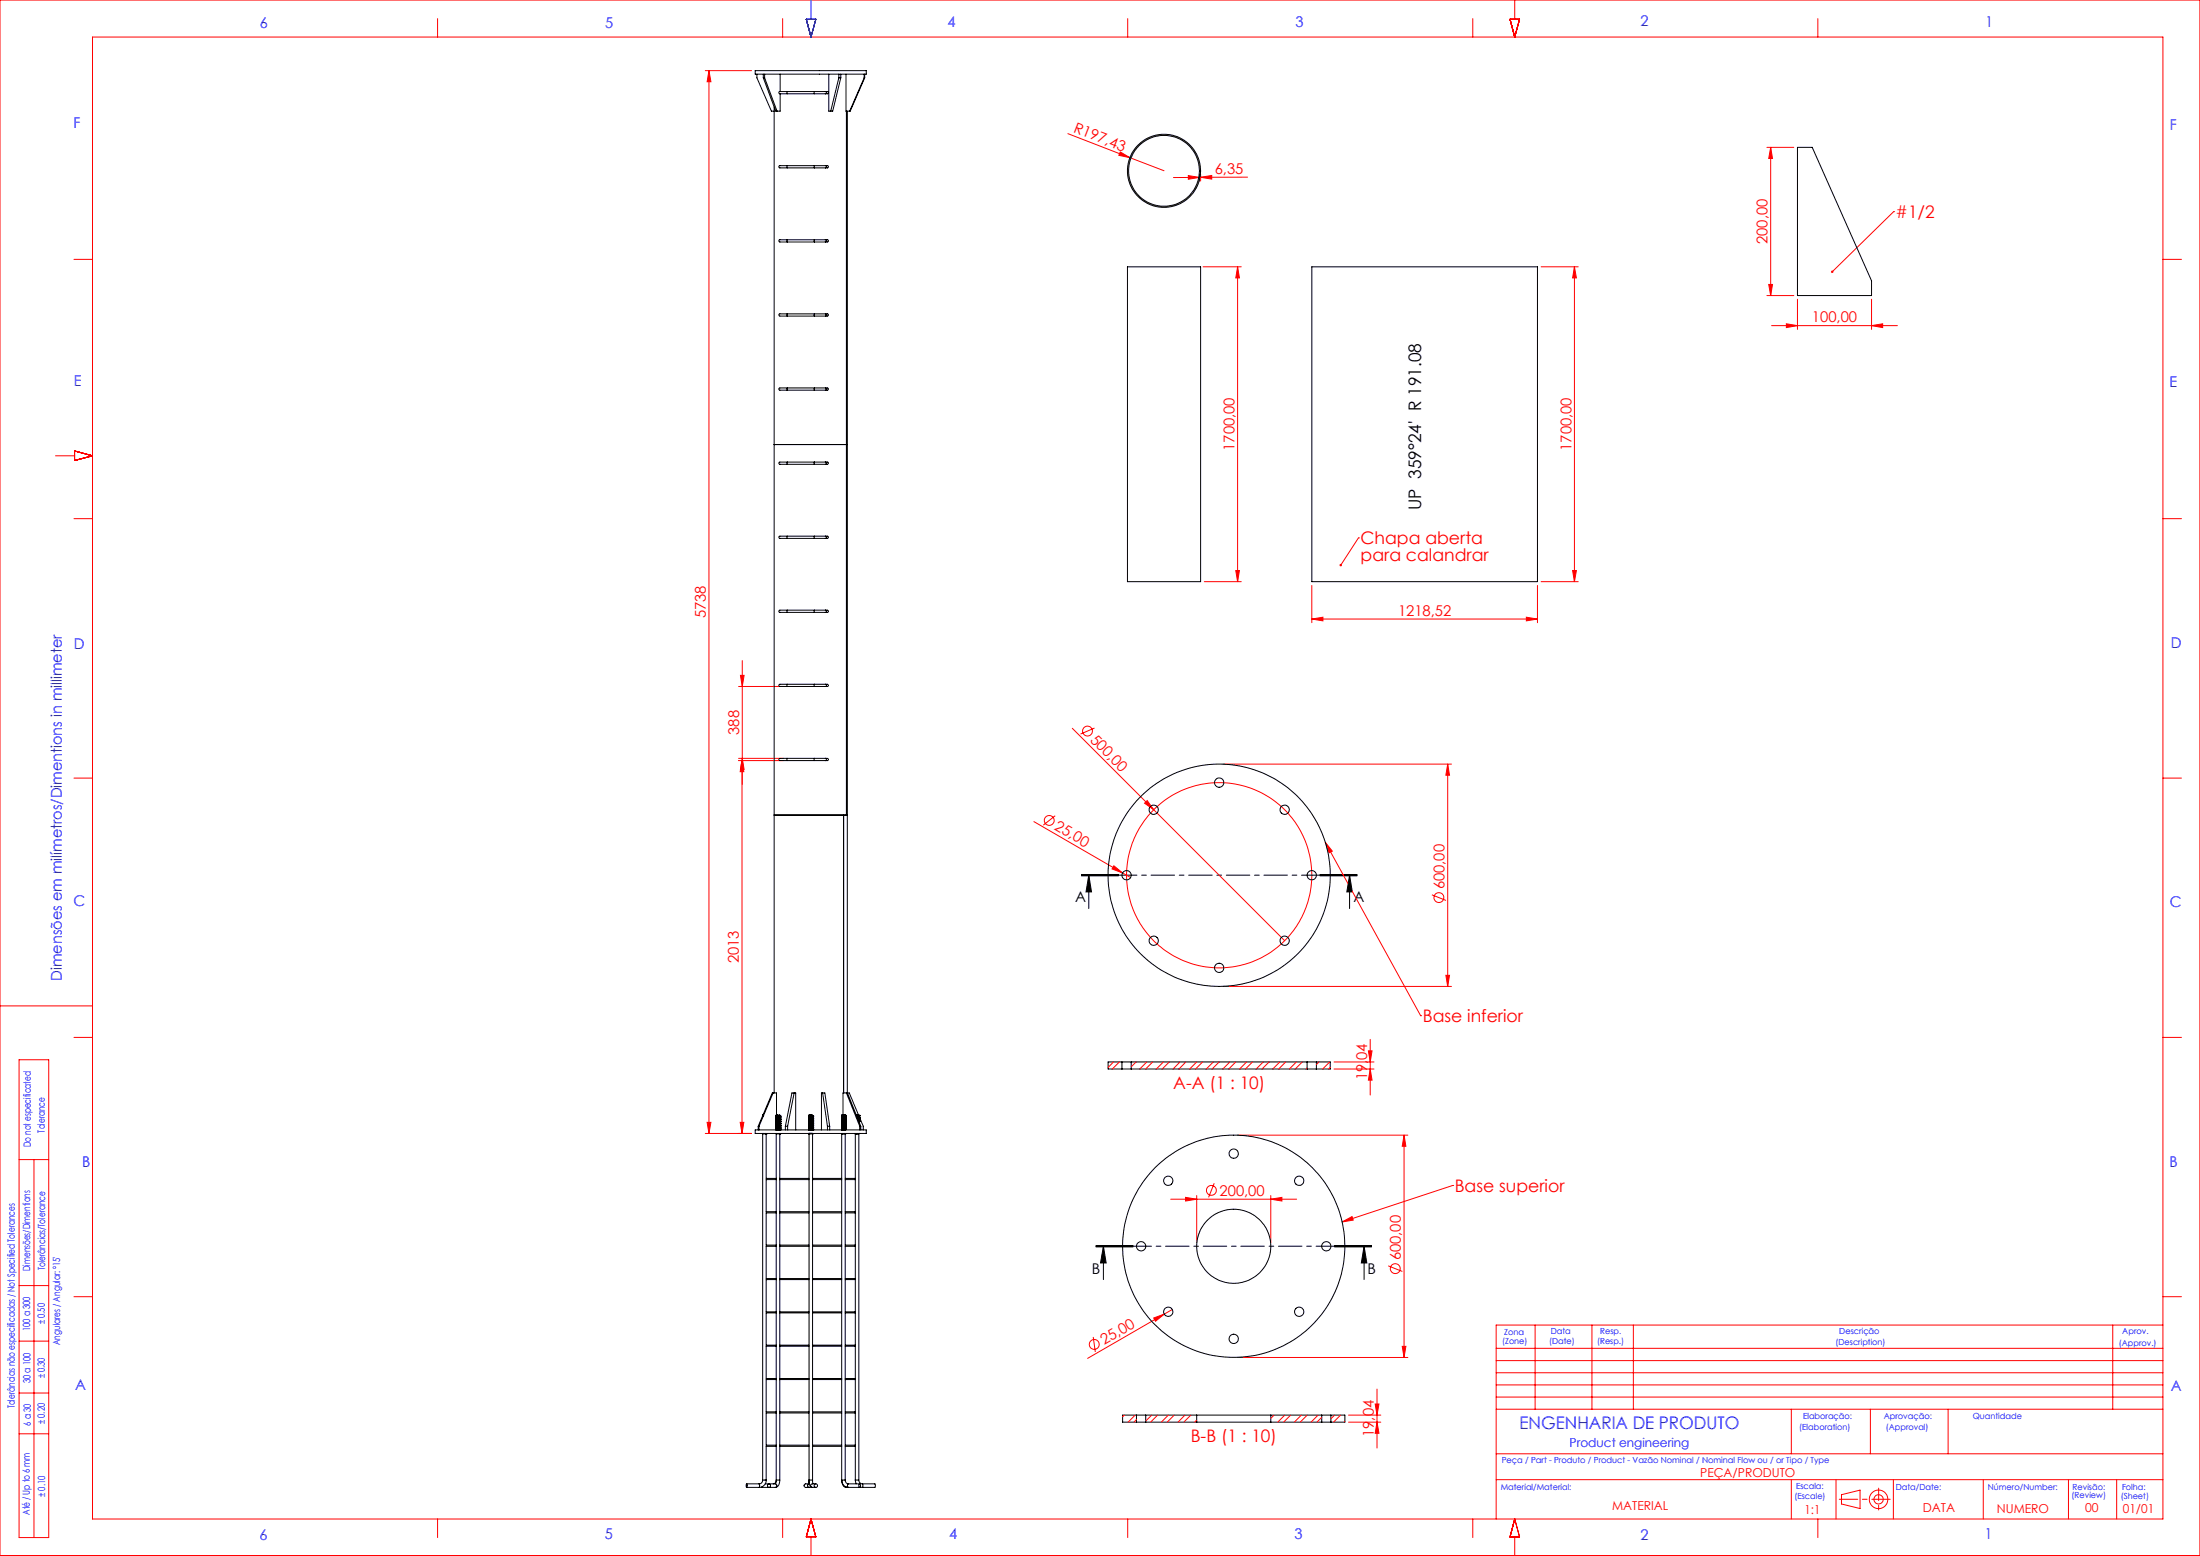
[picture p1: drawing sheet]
<svg xmlns="http://www.w3.org/2000/svg" width="594mm" height="420mm" viewBox="0 0 594 420" stroke-linecap="round" stroke-linejoin="round" font-family="sans-serif">
<g fill="none" stroke="#f00" stroke-width=".27">
<path d="M0 0h594v420h-594zM25 10h559v400h-559zM118.1 5v5M190.4 19.1h12.5M191.4 19.1v286.8M191.4 19.1l.5 3h-1zM211.3 5v5M304.5 5v5M397.7 5v5M407.7 5.2h2.6l-1.3 4.8zM409 0v5.2M490.8 5v5"/>
<path d="M288.3 36.1l16.8 6.5M477.1 39.8h7.2M478.1 39.8l.5 3h-1zM478.1 39.8v40M302.5 41l2.6 1.6-3-.7zM305.1 42.6l9.2 3.5M320.9 47.4l2.9 .5-2.9 .5zM323.8 47v1.9M323.8 47.9h-7M324.2 47.9l3-.5v.9zM324.2 47v1.9M324.2 47.9h-.4"/>
<path d="M336.8 47.8l-12.6 .1M511.3 57.1h.1M511.3 57.1l-16.6 16.3M20 70h5M324.8 72h10.3M334.2 72v85M334.2 72l.4 3h-.9zM416.1 72h10M425.1 72l.5 3h-1zM425.1 72v85M477.1 79.8h7.2M477.6 76.8h1l-.5 3z"/>
<path d="M584 70h5M478.3 87.9h34M482.3 87.4l3 .5-3 .5zM485.3 80.8v8.1M505.3 87.9l3-.5v1zM505.3 80.8v8.1M15 123h5.1M20 140h5M20.1 121.7l4.9 1.3-4.9 1.3zM584 140h5M325.2 157h9.9M333.7 154h.9l-.4 3z"/>
<path d="M354.2 158v10.1M366.8 145.2h.1M366.8 145.2l-4.8 7.3M415.1 158v10.1M416.1 157h10M424.6 154h1l-.5 3zM200.4 178.3v33.4M354.2 167.1l3-.5v1zM354.2 167.1h60.9M412.1 166.6l3 .5-3 .5zM199.4 185.3h12.2M199.9 182.3h1l-.5 3z"/>
<path d="M289.5 196.6l22 22M295.5 196.5l-3.8 1.6M20 210h5M199.4 205.3h12.2M199.4 204.7h12.2M200.3 205.3v100.6M200.3 205.3l.5 3h-1zM200.4 204.7l.5 3h-1zM309 216.8l.7-.7 1.8 2.5zM311.5 218.6l35.4 35.3M330.2 206.3h61.7M390.9 206.3v60"/>
<path d="M390.9 206.3l.5 3h-1zM584 210h5M279.2 221.8l23.9 13.8M284.9 220.2l-3.2 2.5M300.7 233.7l2.4 1.9-2.9-1.1zM303.1 235.6l2.2 1.3M357.8 227.3l25.8 46.9M357.8 227.3l1.9 2.4-.9 .5zM386.6 241.5l3.8 1.5M0 271.5h25M330.2 266.3h61.7M383.6 274.2h.1"/>
<path d="M390.4 263.3h1l-.5 3zM5.2 286h8v129h-8zM20 280h5M360.2 286.6h10.8M360.2 288.6h10.8M369.5 283.7h1l-.5 2.9zM370 288.6l.5 3h-1zM370 280.5v15.1M584 280h5M5.2 313h8M9.2 313v102M190.4 305.9h12.5"/>
<path d="M190.9 302.9h1l-.5 3zM199.8 302.9h1l-.5 3zM327.8 319.4l-1.5 3.8M334.1 306.4h46M379.1 306.4v60M379.1 306.4l.5 3h-1zM392.2 320h.1M392.2 320l-29.8 9.8M316.1 323.7h34M320.1 323.2l3 .5-3 .5zM323.1 322.7v12.7M343.1 323.7l3-.5v1z"/>
<path d="M343.1 322.7v12.7M362.4 329.8l2.7-1.4 .3 .9zM5.2 347h8M20 350h5M311.5 355.8l2.9-1.1-2.4 1.9zM314.4 354.7l-20.7 12M316.5 353.5l-2.1 1.2M374.8 341.7l3.8 1.5M414.5 357.7v22.7M429.8 357.7v22.7M441 357.7v22.7M570.4 357.7v22.7"/>
<path d="M584 350h5M584 357.7h-180v52.3M5.2 376h8M5.2 362h8M295.2 360.9l.5 4M334.1 366.4h46M371.3 379h1l-.5 3zM371.8 374.9v16M378.6 363.4h1l-.5 3zM404 363.9h180M404 367.3h180M404 370.5h180"/>
<path d="M404 373.8h180M404 377.1h180M5.2 387h8M364.1 382h8.7M364.1 383.9h8.7M371.8 383.9l.5 3h-1zM404 399.4h180M404 392.4h180M404 380.4h180M483.7 399.4v10.6M483.7 380.4v12M495.7 399.4v10.6"/>
<path d="M505 380.4v12M511.2 399.4v10.6M526 380.4v12M535.5 399.4v10.6M558.5 399.4v10.6M571.5 399.4v10.6M118.1 410v5M211.3 410v5M219 410l1.3 4.8h-2.6zM219 414.8v5.2M304.5 410v5M397.7 410v5"/>
<path d="M409 410l1.3 4.8h-2.6zM409 414.8v5.2M490.8 410v5M497.2 403.5l5-1.3v5l-5-1.2z"/>
<circle cx="293.6" cy="197.3" r="1.33"/>
<circle cx="283.3" cy="221.4" r="1.33"/>
<circle cx="329.2" cy="236.3" r="25"/>
<circle cx="388.5" cy="242.3" r="1.32"/>
<circle cx="327.1" cy="321.3" r="1.33"/>
<circle cx="376.7" cy="342.4" r="1.34"/>
<circle cx="295.5" cy="362.9" r="1.34"/>
<circle cx="507.2" cy="404.7" r="1.26"/>
<circle cx="507.2" cy="404.7" r="2.51"/>
</g>
<path d="M507.2 401.7v6" fill="none" stroke="#f00" stroke-width=".27" stroke-dasharray="6.3 1.3 1.3 1.3" stroke-dashoffset="3"/>
<path d="M496.6 404.7h13.8" fill="none" stroke="#f00" stroke-width=".27" stroke-dasharray="6.3 1.3 1.3 1.3" stroke-dashoffset="1.4"/>
<path d="M217.7 5.2h2.6l-1.3 4.8zM219 0v5.2" fill="none" stroke="#00f" stroke-width=".27"/>
<g fill="none" stroke="#000" stroke-width=".27">
<path d="M292 236.4h10zM292 236.2h10M292 236.1h10M294 236.2l.7 4.6h-1.5zM294 236.2v9M356.4 236.2h10M356.4 236.1h10M356.4 236.4h10M364.4 236.2l.7 4.6h-1.5zM364.4 236.2v9M295.9 336.4h10M295.9 336.2h10"/>
<path d="M295.9 336.6h10M297.9 336.4l.8 4.5h-1.6zM297.9 336.4v9M360.3 336.4h10M360.3 336.2h10M360.3 336.6h10M368.3 336.4l.7 4.5h-1.4zM368.3 336.4v9"/>
</g>
<path d="M366.4 236.2h-74.4M370.3 336.4h-74.4" fill="none" stroke="#000" stroke-width=".27" stroke-dasharray="6.3 1.3 1.3 1.3" stroke-dashoffset="1.5"/>
<g fill="#000">
<path d="M364.4 236.2l.7 4.6h-1.5zM294 236.2l.7 4.6h-1.5z"/>
<path d="M368.3 336.4l.7 4.5h-1.4zM297.9 336.4l.8 4.5h-1.6z"/>
</g>
<g fill="#f00">
<path d="M309 216.8l.7-.7 1.8 2.5z"/>
<path d="M300.7 233.7l2.4 1.9-2.9-1.1z"/>
<path d="M302.5 41l2.6 1.6-3-.7z"/>
<path d="M311.5 355.8l2.9-1.1-2.4 1.9z"/>
<path d="M199.8 302.9h1l-.5 3zM200.3 205.3l.5 3h-1zM190.9 302.9h1l-.5 3zM191.4 19.1l.5 3h-1z"/>
<path d="M199.9 182.3h1l-.5 3zM200.4 204.7l.5 3h-1zM369.5 283.7h1l-.5 2.9zM370 288.6l.5 3h-1zM371.3 379h1l-.5 3zM371.8 383.9l.5 3h-1z"/>
<path d="M361.7 152.4l.1 .4 .2-.3-.2 .3a.34 .34 0 0 0 .5-.1 .34 .34 0 0 0-.1-.5 .34 .34 0 0 0-.5 .2zM357.8 227.3l1.9 2.4-.9 .5zM362.4 329.8l2.7-1.4 .3 .9zM494.5 73.1v.5l.2-.2-.2 .2a.33 .33 0 0 0 .4 0 .33 .33 0 0 0 0-.5 .33 .33 0 0 0-.4 0z"/>
<path d="M320.1 323.2l3 .5-3 .5zM343.1 323.7l3-.5v1z"/>
<path d="M482.3 87.4l3 .5-3 .5zM505.3 87.9l3-.5v1z"/>
<path d="M320.9 47.4l2.9 .5-2.9 .5zM324.2 47.9l3-.5v.9z"/>
<path d="M424.6 154h1l-.5 3zM425.1 72l.5 3h-1z"/>
<path d="M477.6 76.8h1l-.5 3zM478.1 39.8l.5 3h-1z"/>
<path d="M334.2 72l.4 3h-.9zM333.7 154h.9l-.4 3zM390.9 206.3l.5 3h-1zM390.4 263.3h1l-.5 3zM379.1 306.4l.5 3h-1zM378.6 363.4h1l-.5 3z"/>
<path d="M354.2 167.1l3-.5v1zM412.1 166.6l3 .5-3 .5z"/>
</g>
<g fill="none" stroke="#000" stroke-width=".27">
<path d="M203.9 19.1h30v.9h-30zM204.4 20v1l3.9 9h.7M206.1 21h.3M206.1 21l3.3 9h1.2v-4.7M206.1 20v1M206.4 21l3.4 9M206.4 20v1M209 28.9v266.1M210.6 20v4.7M212.5 24.7h-.9a.96 .96 0 0 0-1.3 .4l.2 .2h2M212.5 24.7v.6M212.5 24.7h7.4"/>
<path d="M212.5 25.3h7.4M219.9 25.3h2.9M219.9 24.7h2.9M219.9 24.7v.6M222.8 24.7h.6l.3 .3-.3 .3h-.6M222.8 24.7l.3 .2v.2l-.3 .2M223.8 20v10h1l2.2-9M226.5 21h.5M226.5 20v1M226.5 21l-2.2 9M227 20v1M228.4 20v10h1.2l3.9-9"/>
<path d="M228.5 30v190M228.8 30v265M233.3 21h.2M233.3 20v1M233.3 21l-3.9 9M233.5 20v1M306.8 39.6a9.9 9.9 0 0 1 10.9-2.8 9.9 9.9 0 0 1 6.5 9.3h-.4a9.6 9.6 0 0 0-13.6-8.7 9.6 9.6 0 0 0-1.9 16.1 9.6 9.6 0 0 0 15.3-5.3l.2-2h.4a9.9 9.9 0 0 1-13.4 9.1 9.9 9.9 0 0 1-4-15.7zM485.3 39.8h4l16 36v4h-20zM212.5 44.7h-.9a.96 .96 0 0 0-1.3 .4l.2 .2h2M212.5 44.7v.6M212.5 44.7h7.4M212.5 45.3h7.4"/>
<path d="M219.9 45.3h2.9M219.9 44.7h2.9M219.9 44.7v.6M222.8 44.7h.6l.3 .3-.3 .3h-.6M222.8 44.7l.3 .2v.2l-.3 .2M212.5 64.7h-.9a.96 .96 0 0 0-1.3 .4l.2 .2h2M212.5 64.7v.6M212.5 64.7h7.4M212.5 65.3h7.4M219.9 65.3h2.9M219.9 64.7h2.9M219.9 64.7v.6"/>
<path d="M222.8 64.7h.6l.3 .3-.3 .3h-.6M222.8 64.7l.3 .2-.3 .4M304.4 72h19.8v85h-19.8zM354.2 72h60.9v85h-60.9zM212.5 84.7h-.9a1.01 1.01 0 0 0-1.3 .4 2.98 2.98 0 0 0 2.2 .2M212.5 84.7v.6M212.5 84.7h7.4M212.5 85.3h7.4M219.9 85.3h2.9M219.9 84.7h2.9M219.9 84.7v.6M222.8 84.7h.6l.3 .3-.2 .3h-.7"/>
<path d="M222.8 84.7l.3 .2-.3 .4M209 120h19.5M212.5 104.7h-.9a1.01 1.01 0 0 0-1.3 .4 2.98 2.98 0 0 0 2.2 .2M212.5 104.7v.6M212.5 104.7h7.4M212.5 105.3h7.4M219.9 105.3h2.9M219.9 104.7h2.9M219.9 104.7v.6M222.8 104.7h.6l.3 .3-.2 .3h-.7M222.8 104.7l.3 .2-.3 .4M228.5 120h.1"/>
<path d="M228.6 120h.2M212.5 124.7h-.9a1.01 1.01 0 0 0-1.3 .4 2.98 2.98 0 0 0 2.2 .2M212.5 124.7v.6M212.5 124.7h7.4M212.5 125.3h7.4M219.9 125.3h2.9M219.9 124.7h2.9M219.9 124.7v.6M222.8 124.7h.6l.3 .3-.3 .3h-.6M222.8 124.7l.3 .2-.3 .4M212.5 144.7h-.9a1.01 1.01 0 0 0-1.3 .4 2.98 2.98 0 0 0 2.2 .2M212.5 144.7v.6"/>
<path d="M212.5 144.7h7.4M212.5 145.3h7.4M219.9 145.3h2.9M219.9 144.7h2.9M219.9 144.7v.6M222.8 144.7h.6l.3 .3-.3 .3h-.6M222.8 144.7l.3 .2-.3 .4M212.5 164.7h-.7a1.26 1.26 0 0 0-1.5 .3 1.52 1.52 0 0 0 1.6 .3h.6M212.5 164.7v.6M212.5 164.7h7.4M212.5 165.3h7.4M219.9 165.3h2.9"/>
<path d="M219.9 164.7h2.9M219.9 164.7v.6M222.8 164.7h.6l.3 .3-.3 .3h-.6M222.8 164.7l.3 .2v.3l-.3 .1M212.5 184.7h-.7a1.26 1.26 0 0 0-1.5 .3 1.52 1.52 0 0 0 1.6 .3h.6M212.5 184.7v.6M212.5 184.7h7.4M212.5 185.3h7.4M219.9 185.3h2.9M219.9 184.7h2.9M219.9 184.7v.6M222.8 184.7h.6l.3 .3-.3 .3h-.6"/>
<path d="M222.8 184.7l.3 .2v.3l-.3 .1M212.5 204.7h-.7a1.26 1.26 0 0 0-1.5 .3 1.52 1.52 0 0 0 1.6 .3h.6M212.5 204.7v.6M212.5 204.7h7.4M212.5 205.3h7.4M219.9 205.3h2.9M219.9 204.7h2.9M219.9 204.7v.6M222.8 204.7h.7l.2 .3-.3 .3h-.6M222.8 204.7l.3 .2v.3l-.3 .1M228.5 220h-19.5h18.8v75M228.6 220h.2h-1v75"/>
<path d="M208.7 295l-3.8 9M214.4 295l-1.7 9M222.1 295l1.3 9M228.5 295l3.6 9M228.8 295l3.6 9M302.9 288.6h2.5M302.9 286.6h2.5M302.9 286.6v2M302.9 286.6h-3.7v2h3.7M305.4 286.6v2M305.4 288.6h47.5M305.4 286.6h47.5"/>
<path d="M352.9 288.6h2.5M352.9 286.6h2.5M352.9 286.6v2M355.4 286.6h3.8v2h-3.8M355.4 286.6v2M203.9 305h30v.9h-30zM204.7 304h.2M204.7 304v1M204.9 304v1M205.9 301.1h.1M205.9 301.2h.1M205.9 306h.1"/>
<path d="M205.9 301h.1M205.9 301l.1 .1M205.9 305.9h.1M205.9 306v93.5M206 301l-.1 .1M206 301v.1M206 301h.1M206.7 305.9l-.8 .1M206.8 306h.1M206.9 306h-1M206.9 318.1h.1M206.9 318.4h.1"/>
<path d="M206.9 306v12.1M206.9 318.4v8.7M206.9 318.4h2.7M206.9 318.1h2.7M206.9 305.9l-1 .1M206.9 306h.1M206.9 305.9v.1M209.5 301.1h.1M209.5 301.2h.1M209.5 301.4h.1M209.5 301.5h.1M209.5 301.6h.1"/>
<path d="M209.5 301.7h.1M209.5 301.8h.1M209.5 302h.1M209.5 302.1h.1M209.5 302.2h.1M209.5 302.3h.1M209.5 302.4h.1M209.5 302.6h.1M209.5 302.7h.1M209.5 302.8h.1M209.5 302.9h.1M209.5 303.2h.1"/>
<path d="M209.5 303.3h.1M209.5 303.4h.1M209.5 303.5h.1M209.5 303.7h.1M209.5 303.8h.1M209.5 303.9h.1M209.5 304h.1M209.5 304.1h.1M209.5 304.3h.1M209.5 304.4h.1M209.5 304.5h.1M209.5 304.6h.1"/>
<path d="M209.5 304.7h.1M209.5 304.9h.1M209.5 305h.1M209.5 301h.1M209.5 301.3h.1M209.5 301.9h.1M209.5 302.5h.1M209.5 303h.1M209.5 303.1h.1M209.5 303.6h.1M209.5 304.2h.1M209.5 304.8h.1"/>
<path d="M209.5 306h.1M209.5 301.4l.1 .1M209.5 302l.1 .1M209.5 302.6l.1 .1M209.5 303.2l.1 .1M209.5 303.8l.1 .1M209.5 304.4l.1 .1M209.5 301h.3M209.5 303v.1M209.5 301.6l.1 .1M209.5 302.2l.1 .1M209.5 302.8l.1 .1"/>
<path d="M209.5 303.4l.1 .1M209.5 304l.1 .1M209.5 304.6l.1 .1M209.5 301l.1 .1M209.6 301.3l-.1 .1M209.6 301.4h-.1M209.6 301.5h-.1M209.6 301.5l-.1 .1M209.6 301.6h-.1M209.6 301.9l-.1 .1M209.6 302h-.1M209.6 302.1h-.1"/>
<path d="M209.6 302.1l-.1 .1M209.6 302.2h-.1M209.6 302.5l-.1 .1M209.6 302.6h-.1M209.6 302.7h-.1M209.6 302.7l-.1 .1M209.6 302.8h-.1M209.6 303.1l-.1 .1M209.6 303.2h-.1M209.6 303.3h-.1M209.6 303.3l-.1 .1M209.6 303.4h-.1"/>
<path d="M209.6 303.7l-.1 .1M209.6 303.8h-.1M209.6 303.9h-.1M209.6 303.9l-.1 .1M209.6 304h-.1M209.6 304.3l-.1 .1M209.6 304.4h-.1M209.6 304.5h-.1M209.6 304.5l-.1 .1M209.6 304.6h-.1M209.6 304.9h-.1M209.6 304.9l-.1 .1"/>
<path d="M209.6 305h.1M209.6 301h-.1M209.6 304.6h.1M209.6 304.5h.1M209.6 304.4h.1M209.6 304h.1M209.6 303.9h.1M209.6 303.8h.1M209.6 303.4h.1M209.6 303.3h.1M209.6 303.2h.1M209.6 302.8h.1"/>
<path d="M209.6 302.7h.1M209.6 302.6h.1M209.6 302.2h.1M209.6 302.1h.1M209.6 302h.1M209.6 301.6h.1M209.6 301.5h.1M209.6 301.4h.1M209.6 301h.1M209.6 301h.2M209.6 301.1h.2M209.6 301.1v.2"/>
<path d="M209.6 301.7v.2M209.6 302.3v.2M209.6 302.9v.2M209.6 303.5v.2M209.6 304.1v.2M209.6 304.7v.2M209.6 305.9v93.6M209.7 301v-6h-1.2l-3.8 9M209.8 305h.8M209.8 305.9l-.2 .1M209.8 301h.1M209.8 301h.7"/>
<path d="M209.8 301v.1M210.1 305h.5M210.5 318.4h7.9M210.5 318.1h7.9M210.5 301.1h.1M210.5 301.2h.1M210.5 301.3h.1M210.5 301.4h.1M210.5 301.4l.1 .1M210.5 301.5h.1M210.5 301.6h.1M210.5 301.6l.1 .1"/>
<path d="M210.5 301.7h.1M210.5 301.8h.1M210.5 301.9h.1M210.5 302h.1M210.5 302l.1 .1M210.5 302.1h.1M210.5 302.2h.1M210.5 302.3h.1M210.5 302.4h.1M210.5 302.5h.1M210.5 302.6h.1M210.5 302.6l.1 .1"/>
<path d="M210.5 302.7h.1M210.5 302.8h.1M210.5 302.9h.1M210.5 303h.1M210.5 303.1h.1M210.5 303.2h.1M210.5 303.2l.1 .1M210.5 303.3h.1M210.5 303.4h.1M210.5 303.5h.1M210.5 303.6h.1M210.5 303.7h.1"/>
<path d="M210.5 303.8h.1M210.5 303.8l.1 .1M210.5 303.9h.1M210.5 304h.1M210.5 304.1h.1M210.5 304.2h.1M210.5 304.3h.1M210.5 304.4h.1M210.5 304.4l.1 .1M210.5 304.5h.1M210.5 304.6h.1M210.5 304.7h.1"/>
<path d="M210.5 304.8h.1M210.5 304.9h.1M210.5 305h.1M210.6 306h.1M210.5 301.1l-1 .1M210.5 301l.1 .1M210.5 306h.1M210.5 301l-.9 .1M210.5 301.2l-.9 .1M210.5 301.3h-.9M210.5 301.4h-.9M210.5 301.4l-.9 .1"/>
<path d="M210.5 301.5h-.9M210.5 301.6h-.9M210.5 301.7h-.9M210.5 301.7l-.9 .1M210.5 301.8l-.9 .1M210.5 301.9h-.9M210.5 302h-.9M210.5 302l-.9 .1M210.5 302.1h-.9M210.5 302.2h-.9M210.5 302.3h-.9M210.5 302.3l-.9 .1"/>
<path d="M210.5 302.4l-.9 .1M210.5 302.5h-.9M210.5 302.6h-.9M210.5 302.6l-.9 .1M210.5 302.7h-.9M210.5 302.8h-.9M210.5 302.9h-.9M210.5 302.9l-.9 .1M210.5 303l-.9 .1M210.5 303.1h-.9M210.5 303.2h-.9M210.5 303.2l-.9 .1"/>
<path d="M210.5 303.3h-.9M210.5 303.4h-.9M210.5 303.5h-.9M210.5 303.6l-.9 .1M210.5 303.7h-.9M210.5 303.8h-.9M210.5 303.8l-.9 .1M210.5 303.9h-.9M210.5 304h-.9M210.5 304.1h-.9M210.5 304.1l-.9 .1M210.5 304.2l-.9 .1"/>
<path d="M210.5 304.3h-.9M210.5 304.4h-.9M210.5 304.4l-.9 .1M210.5 304.5h-.9M210.5 304.6h-.9M210.5 304.7h-.9M210.5 304.7l-.9 .1M210.5 304.8l-.9 .1M210.5 304.9h-.9M210.5 305h-.9M210.5 301.1h-.9M210.5 301.3l-.9 .1"/>
<path d="M210.5 301.6l-.9 .1M210.5 301.8h-.9M210.5 301.9l-.9 .1M210.5 302.2l-.9 .1M210.5 302.4h-.9M210.5 302.5l-.9 .1M210.5 302.8l-.9 .1M210.5 303h-.9M210.5 303.4l-.9 .1M210.5 303.5h-1M210.5 303.6h-.9M210.5 304l-.9 .1"/>
<path d="M210.5 304.2h-.9M210.5 304.6l-.9 .1M210.5 304.8h-.9M210.5 306h-1M210.5 301.1v.3M210.5 301.6v.4M210.5 302.2v.4M210.5 302.8v.4M210.5 303.4v.3M210.5 304v.3M210.5 304.6v.3M210.5 306v93.5"/>
<path d="M210.6 301.2v.1M210.6 301.3h.1M210.6 301.4h.1M210.6 301.5h.1M210.6 301.6h.1M210.6 301.7h.1M210.6 301.8v.1M210.6 301.9h.1M210.6 302h.1M210.6 302.1h.1M210.6 302.2h.1M210.6 302.3h.1"/>
<path d="M210.6 302.4v.1M210.6 302.5h.1M210.6 302.6h.1M210.6 302.7h.1M210.6 302.8h.1M210.6 302.9h.1M210.6 303v.1M210.6 303.1h.1M210.6 303.2h.1M210.6 303.3h.1M210.6 303.4h.1M210.6 303.5h.1"/>
<path d="M210.6 303.6v.1M210.6 303.7h.1M210.6 303.8h.1M210.6 303.9h.1M210.6 304h.1M210.6 304.1h.1M210.6 304.2v.1M210.6 304.3h.1M210.6 304.4h.1M210.6 304.5h.1M210.6 304.6h.1M210.6 304.7h.1"/>
<path d="M210.6 304.8v.1M210.6 304.9h.1M210.6 305h.1M210.6 301.1h.1M210.6 303.5l-1 .1M210.6 301.5l-.1 .1M210.6 301.6h-.1M210.6 301.7h-.1M210.6 302.1l-.1 .1M210.6 302.2h-.1M210.6 302.3h-.1M210.6 302.7l-.1 .1"/>
<path d="M210.6 302.8h-.1M210.6 302.9h-.1M210.6 303.3l-.1 .1M210.6 303.4h-.1M210.6 303.9l-.1 .1M210.6 304h-.1M210.6 304.5l-.1 .1M210.6 304.6h-.1M210.6 301.1h-.1M210.6 301.1h-1.1M210.6 301.2h-1.1M210.6 301.3h-1.1"/>
<path d="M210.6 301.3l-1.1 .1M210.6 301.4h-1.1M210.6 301.5h-1.1M210.6 301.5l-1.1 .1M210.6 301.6h-1.1M210.6 301.7h-1.1M210.6 301.8h-1.1M210.6 301.9h-1.1M210.6 301.9l-1.1 .1M210.6 302h-1.1M210.6 302.1h-1.1M210.6 302.1l-1.1 .1"/>
<path d="M210.6 302.2h-1.1M210.6 302.3h-1.1M210.6 302.4h-1.1M210.6 302.5h-1.1M210.6 302.5l-1.1 .1M210.6 302.6h-1.1M210.6 302.7h-1.1M210.6 302.7l-1.1 .1M210.6 302.8h-1.1M210.6 302.9h-1.1M210.6 303h-1.1M210.6 303.1h-1.1"/>
<path d="M210.6 303.1l-1.1 .1M210.6 303.2h-1.1M210.6 303.3h-1.1M210.6 303.3l-1.1 .1M210.6 303.4h-1.1M210.6 303.5h-1.1M210.6 303.6h-1.1M210.6 303.7h-1.1M210.6 303.7l-1.1 .1M210.6 303.8h-1.1M210.6 303.9h-1.1M210.6 303.9l-1.1 .1"/>
<path d="M210.6 304h-1.1M210.6 304.1h-1.1M210.6 304.2h-1.1M210.6 304.3h-1.1M210.6 304.3l-1.1 .1M210.6 304.4h-1.1M210.6 304.5h-1.1M210.6 304.5l-1.1 .1M210.6 304.6h-1.1M210.6 304.7h-1.1M210.6 304.8h-1.1M210.6 304.9h-1.1"/>
<path d="M210.6 304.9l-1.1 .1M210.6 306h-1.1M210.6 301.1l-1.1 .1M210.6 301.2l-1.1 .1M210.6 301.7l-1.1 .1M210.6 301.8l-1.1 .1M210.6 302.3l-1.1 .1M210.6 302.4l-1.1 .1M210.6 302.9l-1.1 .1M210.6 303l-1.1 .1M210.6 303.5l-1.1 .1M210.6 303.6l-1.1 .1"/>
<path d="M210.6 304.1l-1.1 .1M210.6 304.2l-1.1 .1M210.6 304.7l-1.1 .1M210.6 304.8l-1.1 .1M210.6 305.9l-1.1 .1M210.6 301.2h-1M210.6 301.1v.1M210.6 301.7v.1M210.6 302.3v.1M210.6 302.9v.1M210.6 303.5v.1M210.6 304.1v.1"/>
<path d="M210.6 304.7v.1M210.6 301.4h-.1M210.6 301.5h-.1M210.6 302h-.1M210.6 302.1h-.1M210.6 302.6l-.1 .1M210.6 303.1l-.1 .1M210.6 303.2h-.1M210.6 303.3h-.1M210.6 303.7l-.1 .1M210.6 303.8h-.1M210.6 303.9h-.1"/>
<path d="M210.6 304.3l-.1 .1M210.6 304.5h-.1M210.6 304.9l-.1 .1M212.1 304h.6M212.1 304l1.7-9h1v10M212.1 304v1M212.7 304v1M218.4 306h.1M218.4 301.2h.1M218.4 301.3h.1M218.4 301.4h.1M218.4 301.5h.1"/>
<path d="M218.4 301.6h.1M218.4 301.7h.1M218.4 301.8h.1M218.4 301.9h.1M218.4 302h.1M218.4 302.1h.1M218.4 302.2h.1M218.4 302.3h.1M218.4 302.4h.1M218.4 302.5h.1M218.4 302.6h.1M218.4 302.7h.1"/>
<path d="M218.4 302.8h.1M218.4 302.9h.1M218.4 303h.1M218.4 303.1h.1M218.4 303.2h.1M218.4 303.3h.1M218.4 303.4h.1M218.4 303.5h.1M218.4 303.6h.1M218.4 303.7h.1M218.4 303.8h.1M218.4 303.9h.1"/>
<path d="M218.4 304h.1M218.4 304.1h.1M218.4 304.2h.1M218.4 304.3h.1M218.4 304.4h.1M218.4 304.5h.1M218.4 304.6h.1M218.4 304.7h.1M218.4 304.8h.1M218.4 304.9h.1M218.4 305h.1M218.4 301v.1"/>
<path d="M218.4 301.1h.1M218.4 301.2v.1M218.4 301.4v.1M218.4 301.8v.1M218.4 302v.1M218.4 302.4v.1M218.4 302.6v.1M218.4 303v.1M218.4 303.2v.1M218.4 303.6v.1M218.4 303.8v.1M218.4 304.2v.1"/>
<path d="M218.4 304.4v.1M218.4 304.8v.1M218.4 306v.1M218.4 305.9h1zM218.4 301h.1M218.4 301.1h.6M218.4 301.5v.3M218.4 302.1v.3M218.4 302.7v.3M218.4 303.3v.3M218.4 303.9v.3M218.4 304.5v.3"/>
<path d="M218.4 306.1v93.4M218.4 301.3v.1M218.4 303.1v.1M218.4 304.3v.1M218.4 304.9v.1M219 305h.4M219 305.9l-.6 .1M219 301l-.6 .1M219 301h.1M219 301h-.6M219 301h.4v.2M219 301h-.6v.2"/>
<path d="M219 301v.1M219.3 305h.1M219.4 318.4h7.9M219.4 318.1h7.9M219.4 301.4h.1M219.4 301.4v.1M219.4 302h.1M219.4 302v.1M219.4 302.6h.1M219.4 302.6v.1M219.4 303.2h.1M219.4 303.2v.1"/>
<path d="M219.4 303.8h.1M219.4 303.8v.1M219.4 304.3h.1M219.4 304.4h.1M219.4 304.4v.1M219.4 304.9h.1M219.4 305h.1M219.4 301.6h.1M219.4 301.7h.1M219.4 302.2h.1M219.4 302.3h.1M219.4 302.8h.1"/>
<path d="M219.4 302.9h.1M219.4 303.4h.1M219.4 303.5h.1M219.4 304h.1M219.4 304.1h.1M219.4 304.6h.1M219.4 304.7h.1M219.4 301.1h.1M219.4 301.3h.1M219.4 301.9h.1M219.4 302.4h.1M219.4 302.5h.1"/>
<path d="M219.4 303h.1M219.4 303.1h.1M219.4 303.6h.1M219.4 303.7h.1M219.4 304.2h.1M219.4 304.8h.1M219.4 306h.1M219.4 301.1l-1 .1M219.4 301.2l-1 .1M219.4 301.3h-1M219.4 301.4h-1M219.4 301.4l-1 .1"/>
<path d="M219.4 301.5l-1 .1M219.4 301.6h-1M219.4 301.7h-1M219.4 301.7l-1 .1M219.4 301.8l-1 .1M219.4 301.9h-1M219.4 302h-1M219.4 302l-1 .1M219.4 302.1l-1 .1M219.4 302.2h-1M219.4 302.3h-1M219.4 302.3l-1 .1"/>
<path d="M219.4 302.4l-1 .1M219.4 302.5h-1M219.4 302.6h-1M219.4 302.6l-1 .1M219.4 302.8h-1M219.4 302.9h-1M219.4 302.9l-1 .1M219.4 303l-1 .1M219.4 303.1h-1M219.4 303.2h-1M219.4 303.2l-1 .1M219.4 303.3l-1 .1"/>
<path d="M219.4 303.4h-1M219.4 303.5h-1M219.4 303.5l-1 .1M219.4 303.6l-1 .1M219.4 303.7h-1M219.4 303.8h-1M219.4 303.8l-1 .1M219.4 303.9l-1 .1M219.4 304h-1M219.4 304.1h-1M219.4 304.1l-1 .1M219.4 304.2l-1 .1"/>
<path d="M219.4 304.3h-1M219.4 304.4h-1M219.4 304.4l-1 .1M219.4 304.5l-1 .1M219.4 304.6h-1M219.4 304.7h-1M219.4 304.7l-1 .1M219.4 304.8l-1 .1M219.4 304.9h-1M219.4 305h-1M219.4 301.1h-1M219.4 301.5h-1"/>
<path d="M219.4 301.6l-1 .1M219.4 302.1h-1M219.4 302.2l-1 .1M219.4 302.7h-1M219.4 302.8l-1 .1M219.4 303.3h-1M219.4 303.4l-1 .1M219.4 303.9h-1M219.4 304l-1 .1M219.4 304.5h-1M219.4 304.6l-1 .1M219.4 306l-1 .1"/>
<path d="M219.4 301.1v.1M219.4 301.2v.1M219.4 301.5h.1M219.4 301.7v.1M219.4 301.8v.1M219.4 302.1h.1M219.4 302.3v.2M219.4 302.9v.1M219.4 303v.1M219.4 303.3h.1M219.4 303.5v.1M219.4 303.6v.1"/>
<path d="M219.4 303.9h.1M219.4 304.1v.2M219.4 304.5h.1M219.4 304.7v.1M219.4 304.8v.1M219.4 301.5v.3M219.4 302.1v.2M219.4 302.7v.2M219.4 303.3v.2M219.4 303.9v.2M219.4 304.5v.2M219.4 306v93.5"/>
<path d="M219.4 306v.1M219.4 301.2h.1M219.4 301.8h.1M219.4 302.7h.1M219.4 301.3v.1M219.4 301.5v.1M219.4 301.9v.1M219.4 302.1v.1M219.4 302.5v.1M219.4 302.7v.1M219.4 303.1v.1M219.4 303.3v.1"/>
<path d="M219.4 303.7v.1M219.4 304.3v.1M219.4 304.9v.1M219.4 301.2h-1M219.4 301.3l-1 .1M219.4 301.8h-1M219.4 301.9l-1 .1M219.4 302.4h-1M219.4 302.5l-1 .1M219.4 302.7l-1 .1M219.4 303h-1M219.4 303.1l-1 .1"/>
<path d="M219.4 303.6h-1M219.4 303.7l-1 .1M219.4 304.2h-1M219.4 304.3l-1 .1M219.4 304.8h-1M219.4 304.9l-1 .1M219.4 306h-1M223.4 304h.6M223.4 304v1M224 304l-1.3-9h-.9v10M224 304v1M227.2 306h.1"/>
<path d="M227.2 301.4h.1M227.2 301.5h.1M227.2 302h.1M227.2 302.1h.1M227.2 302.6h.1M227.2 302.7h.1M227.2 303.2h.1M227.2 303.3h.1M227.2 303.8h.1M227.2 303.9h.1M227.2 304.4h.1M227.2 304.5h.1"/>
<path d="M227.2 305h.1M227.2 301.1h.1M227.2 301.2h.1M227.2 301.3h.1M227.2 301.4v.1M227.2 301.6h.1M227.2 301.7h.1M227.2 301.8h.1M227.2 301.9h.1M227.2 302v.1M227.2 302.2h.1M227.2 302.3h.1"/>
<path d="M227.2 302.4h.1M227.2 302.5h.1M227.2 302.6v.1M227.2 302.8h.1M227.2 302.9h.1M227.2 303h.1M227.2 303.1h.1M227.2 303.2v.1M227.2 303.4h.1M227.2 303.5h.1M227.2 303.6h.1M227.2 303.7h.1"/>
<path d="M227.2 303.8v.1M227.2 304h.1M227.2 304.1h.1M227.2 304.2h.1M227.2 304.3h.1M227.2 304.4v.1M227.2 304.6h.1M227.2 304.7h.1M227.2 304.8h.1M227.2 304.9h.1M227.2 301.1l.1 .1M227.2 301.2l.1 .1"/>
<path d="M227.2 301.7l.1 .1M227.2 302.3l.1 .1M227.2 302.9l.1 .1M227.2 303.5l.1 .1M227.2 304.1l.1 .1M227.2 304.7l.1 .1M227.2 306.1h.1M227.2 302.4l.1 .1M227.2 301.3l.1 .1M227.2 301.8l.1 .1M227.2 303l.1 .1M227.2 303.1l.1 .1"/>
<path d="M227.2 303.6l.1 .1M227.2 304.2l.1 .1M227.2 304.8l.1 .1M227.3 301.1h-.1M227.3 301.2h-.1M227.3 301.3h-.1M227.3 301.3l-.1 .1M227.3 301.6h-.1M227.3 301.6l-.1 .1M227.3 301.7h-.1M227.3 301.8h-.1M227.3 301.9h-.1"/>
<path d="M227.3 301.9l-.1 .1M227.3 302.2h-.1M227.3 302.2l-.1 .1M227.3 302.3h-.1M227.3 302.4h-.1M227.3 302.5h-.1M227.3 302.5l-.1 .1M227.3 302.8h-.1M227.3 302.8l-.1 .1M227.3 302.9h-.1M227.3 303h-.1M227.3 303.1h-.1"/>
<path d="M227.3 303.1l-.1 .1M227.3 303.4h-.1M227.3 303.4l-.1 .1M227.3 303.5h-.1M227.3 303.6h-.1M227.3 303.7h-.1M227.3 303.7l-.1 .1M227.3 304h-.1M227.3 304l-.1 .1M227.3 304.1h-.1M227.3 304.2h-.1M227.3 304.3h-.1"/>
<path d="M227.3 304.3l-.1 .1M227.3 304.6h-.1M227.3 304.6l-.1 .1M227.3 304.7h-.1M227.3 304.8h-.1M227.3 304.9h-.1M227.3 306h-.1M227.3 301l-.1 .1M227.3 306h.1M227.3 305h.1M227.3 304.9h.1M227.3 304.8h.1"/>
<path d="M227.3 304.7h.1M227.3 304.3h.1M227.3 304.2h.1M227.3 304.1h.1M227.3 303.7h.1M227.3 303.6h.1M227.3 303.5h.1M227.3 303.1h.1M227.3 303h.1M227.3 302.9h.1M227.3 302.5h.1M227.3 302.4h.1"/>
<path d="M227.3 302.3h.1M227.3 301.9h.1M227.3 301.8h.1M227.3 301.7h.1M227.3 301.3h.1M227.3 301.2h.1M227.3 301.1h.1M227.3 301.4v.2M227.3 302v.2M227.3 302.6v.2M227.3 303.2v.2M227.3 303.8v.2"/>
<path d="M227.3 304.3v.3M227.3 304.9v.1M227.3 306.1v93.4M227.3 305h.9M227.4 305.9l-.1 .1M227.6 301v-6h1.7l2.5 6M228.1 305.9l-.8 .1M228.1 305h.1M228.2 301h-.9M228.2 301v.1M228.2 301h.1M228.2 318.4h2.7"/>
<path d="M228.2 318.1h2.7M228.2 301.1v.1M228.2 301.2v.1M228.2 301.3h.1M228.2 301.4h.1M228.2 301.5h.1M228.2 301.6h.1M228.2 301.7h.1M228.2 301.7v.1M228.2 301.8v.1M228.2 301.9h.1M228.2 302h.1"/>
<path d="M228.2 302.1h.1M228.2 302.2h.1M228.2 302.3h.1M228.2 302.3v.1M228.2 302.4v.1M228.2 302.5h.1M228.2 302.6h.1M228.2 302.7h.1M228.2 302.8h.1M228.2 302.9h.1M228.2 302.9v.1M228.2 303v.1"/>
<path d="M228.2 303.1h.1M228.2 303.2h.1M228.2 303.3h.1M228.2 303.4h.1M228.2 303.5h.1M228.2 303.5v.1M228.2 303.6v.1M228.2 303.7h.1M228.2 303.8h.1M228.2 303.9h.1M228.2 304h.1M228.2 304.1h.1"/>
<path d="M228.2 304.1v.1M228.2 304.2v.1M228.2 304.3h.1M228.2 304.4h.1M228.2 304.5h.1M228.2 304.6h.1M228.2 304.7h.1M228.2 304.7v.1M228.2 304.8v.1M228.2 304.9h.1M228.2 305h.1M228.2 301.1h.1"/>
<path d="M228.2 306h.1M228.2 301l-1 .1M228.2 301.1h-.9M228.2 301.1l-.9 .1M228.2 301.2l-.9 .1M228.2 301.3h-.9M228.2 301.4h-.9M228.2 301.5h-.9M228.2 301.5l-.9 .1M228.2 301.6h-.9M228.2 301.7h-.9M228.2 301.7l-.9 .1"/>
<path d="M228.2 301.8l-.9 .1M228.2 301.9h-.9M228.2 302h-.9M228.2 302.1h-.9M228.2 302.1l-.9 .1M228.2 302.2h-.9M228.2 302.3h-.9M228.2 302.3l-.9 .1M228.2 302.4l-.9 .1M228.2 302.5h-.9M228.2 302.6h-.9M228.2 302.7h-.9"/>
<path d="M228.2 302.7l-.9 .1M228.2 302.8h-.9M228.2 302.9h-.9M228.2 302.9l-.9 .1M228.2 303l-.9 .1M228.2 303.1h-.9M228.2 303.2h-.9M228.2 303.3h-.9M228.2 303.3l-.9 .1M228.2 303.4h-.9M228.2 303.5h-.9M228.2 303.5l-.9 .1"/>
<path d="M228.2 303.6l-.9 .1M228.2 303.7h-.9M228.2 303.8h-.9M228.2 303.9h-.9M228.2 303.9l-.9 .1M228.2 304h-.9M228.2 304.1h-.9M228.2 304.1l-.9 .1M228.2 304.2l-.9 .1M228.2 304.3h-.9M228.2 304.4h-.9M228.2 304.5h-.9"/>
<path d="M228.2 304.5l-.9 .1M228.2 304.6h-.9M228.2 304.7h-.9M228.2 304.7l-.9 .1M228.2 304.8l-.9 .1M228.2 304.9l-.9 .1M228.2 301l-.9 .1M228.2 301.4l-.9 .1M228.2 302l-.9 .1M228.2 302.6l-.9 .1M228.2 302.7h-1M228.2 303.2l-.9 .1"/>
<path d="M228.2 303.8l-.9 .1M228.2 304.4l-.9 .1M228.2 304.9h-.9M228.2 305h-.9M228.2 306l-.9 .1M228.2 301.4v.2M228.2 302v.2M228.2 302.6v.2M228.2 303.2v.2M228.2 303.8v.2M228.2 304.4v.2M228.2 306v93.5"/>
<path d="M228.2 305.9v.1M228.2 301.2h.1M228.2 301.5v.1M228.2 301.8h.1M228.2 302.1v.1M228.2 302.4h.1M228.2 302.7v.1M228.2 303h.1M228.2 303.6h.1M228.2 304.2h.1M228.2 304.8h.1M228.2 301.3v.1"/>
<path d="M228.2 301.9v.1M228.2 302.5v.1M228.2 303.1v.1M228.2 303.7v.1M228.2 304.3v.1M228.2 304.9v.1M228.2 301.1h-1M228.2 301.2h-1M228.2 301.3h-1M228.2 301.3l-1 .1M228.2 301.4h-1M228.2 301.5h-1"/>
<path d="M228.2 301.5l-1 .1M228.2 301.6l-1 .1M228.2 301.7h-1M228.2 301.8h-1M228.2 301.9h-1M228.2 301.9l-1 .1M228.2 302h-1M228.2 302.1h-1M228.2 302.1l-1 .1M228.2 302.2l-1 .1M228.2 302.3h-1M228.2 302.4h-1"/>
<path d="M228.2 302.5h-1M228.2 302.5l-1 .1M228.2 302.6h-1M228.2 302.7l-1 .1M228.2 302.8l-1 .1M228.2 302.9h-1M228.2 303h-1M228.2 303.1h-1M228.2 303.1l-1 .1M228.2 303.2h-1M228.2 303.3h-1M228.2 303.3l-1 .1"/>
<path d="M228.2 303.4l-1 .1M228.2 303.5h-1M228.2 303.6h-1M228.2 303.7h-1M228.2 303.7l-1 .1M228.2 303.8h-1M228.2 303.9h-1M228.2 303.9l-1 .1M228.2 304l-1 .1M228.2 304.1h-1M228.2 304.2h-1M228.2 304.3h-1"/>
<path d="M228.2 304.3l-1 .1M228.2 304.4h-1M228.2 304.5h-1M228.2 304.5l-1 .1M228.2 304.6l-1 .1M228.2 304.7h-1M228.2 304.8h-1M228.2 304.9h-1M228.2 304.9l-1 .1M228.2 306h-1M228.2 301.4l-1 .1M228.2 301.6h-1"/>
<path d="M228.2 302l-1 .1M228.2 302.2h-1M228.2 302.6l-1 .1M228.2 302.8h-1M228.2 303.2l-1 .1M228.2 303.4h-1M228.2 303.8l-1 .1M228.2 304h-1M228.2 304.4l-1 .1M228.2 304.6h-1M228.2 304v.1M228.2 304.6v.1"/>
<path d="M230.9 306h.1M230.9 318.1h.1M230.9 318.4h.1M230.9 305.9v.1M230.9 306v12.1M230.9 318.4v8.7M231.2 301h.7M231.2 301.1h.7M231.3 301.2l.6-.1zM231.3 301.3h.6M231.4 301.4h.5M231.5 301.6h.4"/>
<path d="M231.5 301.7h.4M231.5 305.9l-.6 .1M231.5 301.9h.4M231.5 301.8h.4M231.6 302h.3M231.6 301.9h.3M231.6 302h.3zM231.6 302.1h.3M231.7 302.1h.2M231.7 302.3h.2M231.8 302.4h.1M231.8 302.6h.1"/>
<path d="M231.9 301.1h.1M231.9 301.1v.1M231.9 301.6h.1M231.9 301.7h.1M231.9 301.7v.1M231.9 302.2h.1M231.9 302.3h.1M231.9 301h.1M231.9 301.3h.1M231.9 301.4h.1M231.9 301.9h.1M231.9 302h.1"/>
<path d="M231.9 302.5h.1M231.9 302.6h.1M231.9 302.7h.1M231.9 301.5h.1M231.9 302.1h.1M231.9 305.9h.1M231.9 301l-.7 .1 .7-.1M231.9 301.1h-.7h.7M231.9 301.5l-.5 .1h.5M231.9 302.4h-.2h.2M231.9 302.5v.1M231.9 301.6h-.4"/>
<path d="M231.9 301.7h-.4M231.9 301.7l-.4 .1M231.9 302h-.3h.3M231.9 302.2h-.2M231.9 302.3h-.2M231.9 306h-1M231.9 301.2l-.6 .1M231.9 301.9h-.3M231.9 306l-1 .1M231.9 302.4h.1M231.9 306h.1M231.9 301.5v.1"/>
<path d="M231.9 302.1v.1M231.9 302.6v.1M231.9 302.8h.1M231.9 301.1v.4M231.9 301.8v.3M231.9 302.4v.3M231.9 306v93.5M231.9 302.6l-.1 .1M231.9 301.2h.1M231.9 301.8h.1M231.9 301.6v.1M231.9 302.2v.1"/>
<path d="M231.9 301v.1M231.9 301.2h-.6M231.9 301.3h-.6h.6M231.9 301.4h-.5l.5 .1M231.9 301.5h-.5h.5M231.9 301.6l-.4 .1M231.9 301.8h-.4M231.9 302.2h-.2h.2M231.9 302.2h-.2l.2 .1M231.9 301.3l-.5 .1M231.9 301.4h-.5M231.9 301.3v.1"/>
<path d="M231.9 301.9v.1M231.9 301.2l1.2 2.8v1M232.1 304h.3M232.1 304v1M232.4 304v1M206.9 327.1h.1M206.9 327.4h.1M206.9 336.4h.1M206.9 327.4v8.7M206.9 336.4v8.7M206.9 327.4h2.7M206.9 327.1h2.7"/>
<path d="M206.9 336.4h2.7M206.9 336.1h2.7M206.9 336.1h.1M210.5 327.4h7.9M210.5 327.1h7.9M210.5 336.4h7.9M210.5 336.1h7.9M219.4 327.4h7.9M219.4 327.1h7.9M219.4 336.4h7.9M219.4 336.1h7.9M228.2 327.4h2.7"/>
<path d="M228.2 327.1h2.7M228.2 336.4h2.7M228.2 336.1h2.7M230.9 327.1h.1M230.9 327.4h.1M230.9 336.4h.1M230.9 336.1h.1M230.9 327.4v8.7M230.9 336.4v8.7M206.9 354.1h.1M206.9 354.4h.1M206.9 345.1h.1"/>
<path d="M206.9 345.4h.1M206.9 345.4v8.7M206.9 354.4v8.7M206.9 354.4h2.7M206.9 354.1h2.7M206.9 345.4h2.7M206.9 345.1h2.7M210.5 354.4h7.9M210.5 354.1h7.9M210.5 345.4h7.9M210.5 345.1h7.9M219.4 354.4h7.9"/>
<path d="M219.4 354.1h7.9M219.4 345.4h7.9M219.4 345.1h7.9M228.2 354.4h2.7M228.2 354.1h2.7M228.2 345.4h2.7M228.2 345.1h2.7M230.9 354.1h.1M230.9 354.4h.1M230.9 345.1h.1M230.9 345.4h.1M230.9 345.4v8.7"/>
<path d="M230.9 354.4v8.7M206.9 372.1h.1M206.9 372.4h.1M206.9 363.1h.1M206.9 363.4h.1M206.9 363.4v8.7M206.9 372.4v8.7M206.9 372.4h2.7M206.9 372.1h2.7M206.9 363.4h2.7M206.9 363.1h2.7M210.5 372.4h7.9"/>
<path d="M210.5 372.1h7.9M210.5 363.4h7.9M210.5 363.1h7.9M219.4 372.4h7.9M219.4 372.1h7.9M219.4 363.4h7.9M219.4 363.1h7.9M228.2 372.4h2.7M228.2 372.1h2.7M228.2 363.4h2.7M228.2 363.1h2.7M230.9 372.1h.1"/>
<path d="M230.9 372.4h.1M230.9 363.1h.1M230.9 363.4h.1M230.9 363.4v8.7M230.9 372.4v8.7M205.9 399.5l-.2 .6-.7 .4M205.9 399.5h1M206.9 399.5a1.93 1.93 0 0 1-1.9 2M206.9 381.1h.1M206.9 381.4h.1M206.9 390.1h.1M206.9 390.4h.1"/>
<path d="M206.9 381.4v8.7M206.9 390.4v9.1M206.9 381.4h2.7M206.9 381.1h2.7M206.9 390.4h2.7M206.9 390.1h2.7M209.6 399.5l-.3 1M209.6 399.5l-.3 .7-.5 .3M209.6 399.5h.9M210.5 381.4h7.9M210.5 381.1h7.9M210.5 390.4h7.9"/>
<path d="M210.5 390.1h7.9M210.5 399.5a1.72 1.72 0 0 1-1.2 2M218.4 399.5l-.1 .9a.58 .58 0 0 0-.2 .6 .58 .58 0 0 0 .4 .5M218.4 399.5a1.73 1.73 0 0 0 .9 2M218.4 399.5h1M219.4 381.4h7.9M219.4 381.1h7.9M219.4 390.4h7.9M219.4 390.1h7.9M219.4 399.5l.1 1M227.3 399.5a1.68 1.68 0 0 0 1.2 2M227.3 399.5a1.93 1.93 0 0 0 1.8 2 .58 .58 0 0 1 0-1"/>
<path d="M227.3 399.5h.9M228.2 381.4h2.7M228.2 381.1h2.7M228.2 390.4h2.7M228.2 390.1h2.7M228.2 399.5l.3 .7 .6 .3M230.9 381.1h.1M230.9 390.1h.1M230.9 390.4h.1M230.9 399.5l.3 1M230.9 399.5h1M230.9 381.4h.1"/>
<path d="M230.9 381.4v8.7M230.9 390.4v9.1M231.9 399.5l.3 .8 .7 .2M306.8 382h2.6M306.8 383.9h2.6M306.8 382h-3.7v1.9h3.7M306.8 382v1.9M309.4 382v1.9M309.4 382h13.7M309.4 383.9h13.7M323.1 382h20M323.1 383.9h20"/>
<path d="M323.1 382v1.9M343.1 382v1.9M343.1 382h13.8M343.1 383.9h13.8M356.9 382h2.4M356.9 383.9h2.4M356.9 382v1.9M359.3 382v1.9M359.3 382h3.8v1.9h-3.8M201.5 400.6h.1a.55 .55 0 0 1-.1 .8zM201.6 400.5h3.4M201.6 401.5h3.4"/>
<path d="M205 400.5l.1 .4-.1 .6M205.6 401.4l3.7 .1M206.6 400.5h2.7M209.3 400.5a.48 .48 0 0 1 .5 .5 .48 .48 0 0 1-.5 .5M218.3 400.5h-.7a.48 .48 0 0 0-.5 .5 .48 .48 0 0 0 .5 .5h.9M218.9 401.3l-.4 .2M219.3 401.5h1M220.3 400.5h-1a.48 .48 0 0 0-.4 .5 .48 .48 0 0 0 .4 .5M228.5 401.5h3.6M228.7 401.4l-.2 .1M229.1 400.5h3M232 400.6a.43 .43 0 0 1 .3 .4 .43 .43 0 0 1-.3 .4z"/>
<path d="M232.9 400.5h3.4v.8v.2l-4.1-.1M232.9 400.5l-.1 1"/>
<circle cx="311.5" cy="218.6" r="1.24"/>
<circle cx="329.2" cy="211.3" r="1.24"/>
<circle cx="346.9" cy="218.6" r="1.25"/>
<circle cx="304.2" cy="236.3" r="1.26"/>
<circle cx="329.2" cy="236.3" r="30"/>
<circle cx="354.2" cy="236.3" r="1.26"/>
<circle cx="311.5" cy="253.9" r="1.25"/>
<circle cx="346.8" cy="253.9" r="1.25"/>
<circle cx="329.2" cy="261.3" r="1.25"/>
<circle cx="315.4" cy="318.7" r="1.24"/>
<circle cx="333.1" cy="311.4" r="1.25"/>
<circle cx="350.8" cy="318.7" r="1.25"/>
<circle cx="308.1" cy="336.4" r="1.24"/>
<circle cx="333.1" cy="336.4" r="30"/>
<circle cx="333.1" cy="336.4" r="10"/>
<circle cx="358.1" cy="336.4" r="1.24"/>
<circle cx="315.4" cy="354.1" r="1.25"/>
<circle cx="350.8" cy="354.1" r="1.25"/>
<circle cx="333.1" cy="361.4" r="1.26"/>
<circle cx="207.6" cy="401" r=".44"/>
<circle cx="220.3" cy="401" r=".46"/>
</g>
<g fill="none" stroke="#f00" stroke-width=".27">
<path d="M300.6 286.6l-1.4 1.5M302.2 286.6l-1.9 2M306.7 286.6l-1.3 1.4M309.6 286.6l-1.9 2M311.2 286.6l-1.9 2M314.1 286.6l-1.9 2M315.7 286.6l-1.9 2M318.6 286.6l-1.9 2M320.2 286.6l-1.9 2M323.1 286.6l-1.9 2M324.7 286.6l-1.9 2M327.6 286.6l-1.9 2"/>
<path d="M329.2 286.6l-1.9 2M332.1 286.6l-1.9 2M333.7 286.6l-1.9 2M336.6 286.6l-1.9 2M338.2 286.6l-1.9 2M341.1 286.6l-1.9 2M342.7 286.6l-2 2M345.5 286.6l-1.9 2M347.1 286.6l-1.9 2M350 286.6l-1.9 2M351.6 286.6l-1.9 2M352.9 288.3l-.3 .3"/>
<path d="M356.1 286.6l-.7 .8M359 286.6l-1.9 2M359.2 288.1l-.5 .5M303.6 382l-.5 .4M306.5 382l-1.9 1.9M306.8 383.2l-.6 .7M311 382l-1.6 1.6M312.6 382l-1.9 1.9M315.5 382l-2 1.9M317 382l-1.9 1.9M319.9 382l-1.8 1.9M321.5 382l-1.9 1.9"/>
<path d="M323.1 383.3l-.6 .6M344 382l-.9 .9M346.9 382l-1.9 1.9M348.5 382l-1.9 1.9M351.4 382l-1.9 1.9M353 382l-2 1.9M355.9 382l-1.9 1.9M356.9 382.6l-1.3 1.3M360.4 382l-1.1 1M361.9 382l-1.9 1.9M363.1 383.7l-.2 .2"/>
</g>
<g font-size="4.7" fill="#f00">
<text x="511.8" y="58.8">#1/2</text>
<text x="367.4" y="146.9">Chapa aberta</text>
<text x="367.4" y="151.4">para calandrar</text>
<text x="384.2" y="275.9">Base inferior</text>
<text x="316.8" y="294">A-A (1 : 10)</text>
<text x="392.8" y="321.7">Base superior</text>
<text x="321.5" y="389.3">B-B (1 : 10)</text>
</g>
<text font-size="4.7" x="383.7" y="137.7" transform="rotate(-90 383.7 137.7)">UP 359°24' R 191.08</text>
<text font-size="4.7" fill="#00f" x="410.3" y="385.6">ENGENHARIA DE PRODUTO</text>
<g font-size="4" fill="#00f">
<text x="70.1" y="7.4">6</text>
<text x="163.4" y="7.4">5</text>
<text x="255.8" y="7.3">4</text>
<text x="349.8" y="7.4">3</text>
<text x="443" y="7">2</text>
<text x="536.1" y="7.4">1</text>
<text x="19.8" y="34.7">F</text>
<text x="585.9" y="35.1">F</text>
<text x="20" y="104.1">E</text>
<text x="585.8" y="104.5">E</text>
<text x="19.9" y="175.1">D</text>
<text x="586.1" y="174.9">D</text>
<text x="19.9" y="244.6">C</text>
<text x="585.9" y="244.9">C</text>
<text x="16.7" y="264.8" transform="rotate(-90 16.7 264.8)">Dimensões em milímetros/Dimentions in millimeter</text>
<text x="22.2" y="315.1">B</text>
<text x="585.7" y="315">B</text>
<text x="20.3" y="375.1">A</text>
<text x="586.2" y="375.4">A</text>
<text x="70.1" y="415.7">6</text>
<text x="163.3" y="415.5">5</text>
<text x="256.3" y="415.5">4</text>
<text x="349.5" y="415.3">3</text>
<text x="443" y="415.7">2</text>
<text x="535.9" y="415.3">1</text>
</g>
<g font-size="4" fill="#f00">
<text x="289.7" y="35.7" transform="rotate(21 289.7 35.7)">R197,43</text>
<text x="328" y="47">6,35</text>
<text x="477.2" y="65.9" transform="rotate(-90 477.2 65.9)">200,00</text>
<text x="489.2" y="87">100,00</text>
<text x="333.3" y="121.7" transform="rotate(-90 333.3 121.7)">1700,00</text>
<text x="424.3" y="121.7" transform="rotate(-90 424.3 121.7)">1700,00</text>
<text x="190.6" y="166.9" transform="rotate(-90 190.6 166.9)">5738</text>
<text x="377.5" y="166.2">1218,52</text>
<text x="199.6" y="198.3" transform="rotate(-90 199.6 198.3)">388</text>
<text x="294.2" y="199.9" transform="rotate(45 294.2 199.9)">500,00</text>
<text x="284.5" y="223.8" transform="rotate(30 284.5 223.8)">25,00</text>
<text x="390" y="240.1" transform="rotate(-90 390 240.1)">600,00</text>
<text x="199.5" y="260.1" transform="rotate(-90 199.5 260.1)">2013</text>
<text x="369.1" y="291.6" transform="rotate(-90 369.1 291.6)">19,04</text>
<text x="329.3" y="322.8">200,00</text>
<text x="378.2" y="340.2" transform="rotate(-90 378.2 340.2)">600,00</text>
<text x="298.1" y="363" transform="rotate(-30 298.1 363)">25,00</text>
<text x="371" y="387.9" transform="rotate(-90 371 387.9)">19,04</text>
</g>
<g font-size="4">
<text x="290.3" y="243.6">A</text>
<text x="365.4" y="243.6">A</text>
<text x="294.8" y="343.8">B</text>
<text x="369.2" y="343.8">B</text>
</g>
<text font-size="3.3" fill="#00f" x="423.8" y="390.7">Product engineering</text>
<g font-size="3.3" fill="#f00">
<text x="459.1" y="398.6">PEÇA/PRODUTO</text>
<text x="435.3" y="407.6">MATERIAL</text>
<text x="487.2" y="408.6">1:1</text>
<text x="519.1" y="408.2">DATA</text>
<text x="539.2" y="408.4">NUMERO</text>
<text x="563" y="408.3">00</text>
<text x="573.2" y="408.4">01/01</text>
</g>
<g font-size="2.7" fill="#00f">
<text x="12.1" y="305.7" transform="rotate(-90 12.1 305.7)">Tolerance</text>
<text x="8.3" y="309.7" transform="rotate(-90 8.3 309.7)">Do not especificated</text>
<text x="8.1" y="343.1" transform="rotate(-90 8.1 343.1)">Dimensões/Dimentions</text>
<text x="12.2" y="342.9" transform="rotate(-90 12.2 342.9)">Tolerâncias/Tolerance</text>
<text x="8.2" y="359.2" transform="rotate(-90 8.2 359.2)">100 a 300</text>
<text x="12.1" y="357.4" transform="rotate(-90 12.1 357.4)">± 0.50</text>
<text x="16.2" y="363.1" transform="rotate(-90 16.2 363.1)">Angulares / Angular: °15'</text>
<text x="8.2" y="373.4" transform="rotate(-90 8.2 373.4)">30 a 100</text>
<text x="12.1" y="372.1" transform="rotate(-90 12.1 372.1)">± 0.30</text>
<text x="4" y="380.2" transform="rotate(-90 4 380.2)">Tolerâncias não especificadas / Not Specified Tolerances</text>
<text x="8.3" y="384.8" transform="rotate(-90 8.3 384.8)">6 a 30</text>
<text x="12.1" y="384.4" transform="rotate(-90 12.1 384.4)">± 0.20</text>
<text x="12.2" y="404" transform="rotate(-90 12.2 404)">± 0.10</text>
<text x="8" y="408.9" transform="rotate(-90 8 408.9)">Até / Up to 6 mm</text>
</g>
<g font-size="2.3" fill="#00f">
<text x="405.6" y="362.9">(Zone)</text>
<text x="406.1" y="360.4">Zona</text>
<text x="418.3" y="362.8">(Date)</text>
<text x="418.7" y="360.1">Data</text>
<text x="431.2" y="362.8">(Resp.)</text>
<text x="432.1" y="360.1">Resp.</text>
<text x="495.6" y="363">(Description)</text>
<text x="496.6" y="360.2">Descrição</text>
<text x="572.1" y="363.3">(Approv.)</text>
<text x="573" y="360.1">Aprov.</text>
<text x="486.8" y="383">Elaboração:</text>
<text x="508.6" y="383">Aprovação:</text>
<text x="532.7" y="383">Quantidade</text>
<text x="485.8" y="386">(Elaboration)</text>
<text x="509.2" y="385.9">(Approval)</text>
<text x="405.5" y="395">Peça / Part - Produto / Product - Vazão Nominal / Nominal Flow ou / or Tipo / Type</text>
<text x="484.9" y="402">Escala:</text>
<text x="405.2" y="402.3">Material/Material:</text>
<text x="484.5" y="404.6">(Escale)</text>
<text x="511.9" y="402.2">Data/Date:</text>
<text x="536.7" y="402.2">Número/Number:</text>
<text x="559.3" y="404.2">(Review)</text>
<text x="559.6" y="402.1">Revisão:</text>
<text x="572.6" y="404.5">(Sheet)</text>
<text x="573" y="402.1">Folha:</text>
</g>
</svg>
